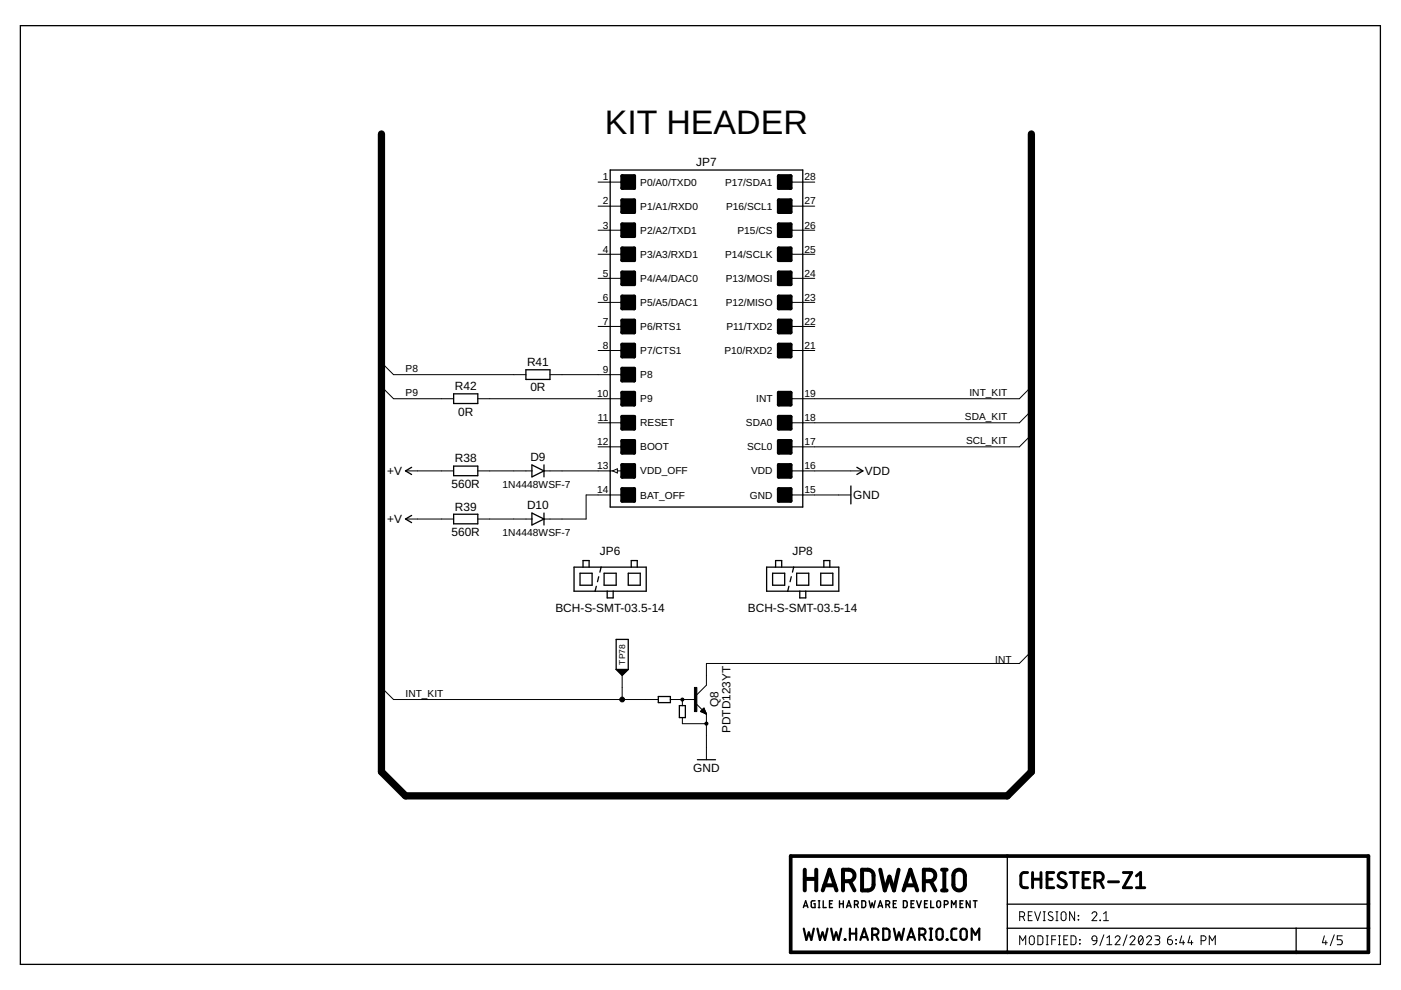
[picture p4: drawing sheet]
<svg xmlns="http://www.w3.org/2000/svg" width="297mm" height="210mm" viewBox="0 0 297 210" stroke-linecap="round" stroke-linejoin="round" font-family="sans-serif">
<g fill="none" stroke="#000" stroke-width=".21">
<path d="M126.8 38.6h5.1M167.6 38.6h5.1M126.8 43.7h5.1M126.8 48.8h5.1M126.8 53.9h5.1M126.8 59h5.1M167.6 43.7h5.1M167.6 48.8h5.1M167.6 53.9h5.1M167.6 59h5.1M80.9 76.9l2.5 2.5h28.1M116.6 79.4h15.3"/>
<path d="M126.8 64.1h5.1M126.8 69.2h5.1M126.8 74.3h5.1M167.6 64.1h5.1M167.6 69.2h5.1M167.6 74.3h5.1M80.9 82l2.5 2.5h12.8M86 99.8h10.2M101.3 99.8h11.5M101.3 84.5h30.6M115.3 99.8h14.6M126.8 89.6h5.1"/>
<path d="M126.8 94.7h5.1M129.9 99.8l1-.4v.9zM130.9 99.8h2.3M167.6 99.8h15.3M218.7 87.1l-2.6 2.5h-48.5M218.7 92.2l-2.6 2.5h-48.5M218.7 82l-2.6 2.5h-48.5M86 110h10.2M101.3 110h11.5M131.9 104.9h-7.6v5.1h-9M167.6 104.9h12.8M218.7 138.1l-2.6 2.6h-66.3v4.6l-2.3 2.3"/>
<path d="M80.9 145.8l2.5 2.5h56.2M131.9 143.2v5.1M142.1 148.3h5.1M144.7 152.1v1.3h5.1M144.7 148.3v1.3M147.5 149.1l2.3 2.3M148.5 150.9l.8-.8 .5 1.3zM148.6 150.8l1.2 .6M148.6 150.7l1.2 .7M148.7 150.7l1.1 .7M148.8 150.6l1 .8M148.9 150.4l.9 1"/>
<path d="M149 150.4l.8 1M149.1 150.3l.7 1.1M149.1 150.2l.7 1.2M149.2 150.2l.6 1.2M149.8 151.4v9.7M216.2 194.4h.5a.52 .52 0 0 0 .5-.6 .52 .52 0 0 0-.5-.5h-.5v1.9M216.8 194.4l.5 .8M218 194.1h.6M218.4 198.6l.3-.2 .5 .2 .1 1.2a.53 .53 0 0 1-.5 .5 .53 .53 0 0 1-.6-.5zM218.8 193.3h-.8v1.9h.8M219.4 193.3l.6 1.9 .6-1.9M220 198.4h.7l.4 .4v1.1l-.4 .4h-.7z"/>
<path d="M221.2 193.3h.4M221.2 195.2h.4M221.4 193.3v1.9M221.8 198.4h.4M222 198.4v1.9M223 199.2h.8M223.2 193.5a.47 .47 0 0 0-.7-.1 .47 .47 0 0 0 0 .7l.6 .3a.47 .47 0 0 1 0 .7 .47 .47 0 0 1-.7 0l-.2-.2M223.8 198.4h-.8v1.9M223.9 193.3h.4M223.9 195.2h.4M224.1 193.3v1.9M224.4 198.4h.4"/>
<path d="M224.6 198.4v1.9M225.1 193.5l.3-.2 .5 .2 .1 1.2a.52 .52 0 0 1-.5 .5 .52 .52 0 0 1-.5-.5zM225.6 199.2h.6M226.4 198.4h-.8v1.9h.8M227.1 198.4h.7l.3 .4v1l-.3 .5h-.7zM227.8 193.3v1.9l-1-1.9v1.9M228.6 194.1l.1 .1zM228.6 194.9l.1 .2zM228.9 199.2l.1 .1zM231.5 193.7a.51 .51 0 0 1 .7-.4 .51 .51 0 0 1 .2 .8l-.9 1.1h1.1M231.6 198.6l.3-.2 .4 .1 .2 .3 .1 .7-1-.2zM232.6 199.5l-.3 .5-.6 .3"/>
<path d="M233.2 195.1l.1 .1zM234 195.2h1M234 193.7l.5-.4v1.9M234 198.2l-.8 2.3M234.7 198.8l.5-.4v1.9M236.4 198.8a.51 .51 0 0 1 .7-.4 .51 .51 0 0 1 .2 .8l-.9 1.1h1.1M239 198.2l-.9 2.3M239.6 198.8a.51 .51 0 0 1 .7-.4 .51 .51 0 0 1 .2 .8l-.9 1.1h1M241.6 198.5l.1-.1a.86 .86 0 0 1 .6 1.4 .45 .45 0 0 1-.4 .5 .45 .45 0 0 1-.5-.5v-.7zM242.3 198.8l-.9 1.1M243.1 198.8a.51 .51 0 0 1 .7-.4 .51 .51 0 0 1 .2 .8l-.9 1.1h1.1M244.9 198.4h.6a.41 .41 0 0 1 .4 .4 .41 .41 0 0 1-.4 .4h-.4"/>
<path d="M245.4 199.2a.53 .53 0 0 1 .5 .6 .53 .53 0 0 1-.5 .5h-.5M247.5 199.2h.7a.53 .53 0 0 1 .4 .6 .53 .53 0 0 1-.6 .5 .53 .53 0 0 1-.5-.5zM248.4 198.4a.83 .83 0 0 0-.9 .8M249.3 199.2l.1 .1zM250.5 198.4l-.4 1.5h1.1M250.9 199.5v.8M252.3 198.4l-.4 1.5h1M252.6 199.5v.8M254.7 199.5h.5a.52 .52 0 0 0 .5-.6 .52 .52 0 0 0-.5-.5h-.5v1.9M280.8 198.4l-.4 1.5h1M281.1 199.5v.8M282.9 198.2l-.9 2.3"/>
<path d="M284.6 198.4h-1.1v.8h.7a.54 .54 0 0 1 .4 .6 .54 .54 0 0 1-.4 .5h-.7M216.2 200.3v-1.9l.6 1.1 .7-1.1v1.9M221.8 200.3h.4M224.4 200.3h.4M228.9 200l.1 .2zM234.7 200.3h1M249.3 200l.1 .2zM256.4 200.3v-1.9l.6 1.1 .7-1.1v1.9"/>
</g>
<g fill="#000" stroke="#000" stroke-width=".21">
<path d="M144.4 148.1h.5v.5h-.5z" fill-rule="evenodd"/>
<path d="M149.5 153.2a.33 .33 0 0 1 .4-.1 .33 .33 0 0 1 .2 .4 .33 .33 0 0 1-.3 .3 .33 .33 0 0 1-.3-.2v-.2h.4h-.4z" fill-rule="evenodd"/>
<circle cx="131.9" cy="148.3" r=".51"/>
</g>
<path d="M80.9 28.4v135.2l5.1 5.1h127.6l5.1-5.1v-135.2" fill="none" stroke="#000" stroke-width="1.5"/>
<g fill="none" stroke="#000" stroke-width=".78">
<path d="M131.9 37.3h2.6v2.6h-2.6zM165.1 37.3h2.5v2.6h-2.5zM131.9 42.4h2.6v2.6h-2.6zM131.9 47.5h2.6v2.6h-2.6zM131.9 52.6h2.6v2.6h-2.6zM131.9 57.7h2.6v2.6h-2.6zM165.1 42.4h2.5v2.6h-2.5zM165.1 47.5h2.5v2.6h-2.5zM165.1 52.6h2.5v2.6h-2.5zM165.1 57.7h2.5v2.6h-2.5zM131.9 62.8h2.6v2.6h-2.6zM131.9 67.9h2.6v2.6h-2.6z"/>
<path d="M131.9 73h2.6v2.6h-2.6zM131.9 78.1h2.6v2.6h-2.6zM165.1 62.8h2.5v2.6h-2.5zM165.1 67.9h2.5v2.6h-2.5zM165.1 73h2.5v2.6h-2.5zM131.9 83.2h2.6v2.6h-2.6zM131.9 88.3h2.6v2.6h-2.6zM131.9 93.5h2.6v2.5h-2.6zM131.9 98.6h2.6v2.5h-2.6zM165.1 83.2h2.5v2.6h-2.5zM165.1 88.3h2.5v2.6h-2.5zM165.1 93.5h2.5v2.5h-2.5z"/>
<path d="M165.1 98.6h2.5v2.5h-2.5zM131.9 103.7h2.6v2.5h-2.6zM165.1 103.7h2.5v2.5h-2.5zM167.6 181.5h122.5v20.4h-122.5z"/>
</g>
<g fill="none" stroke="#000" stroke-width=".28">
<path d="M4.3 5.4h288.4v199.1h-288.4zM129.4 36h40.8v71.5h-40.8zM111.5 78.4h5.1v2.1h-5.1zM87.3 99.1l-1.3 .7 1.3 .8M96.2 98.8h5.1v2.1h-5.1zM96.2 83.5h5.1v2.1h-5.1zM112.8 98.6l2.5 1.2-2.5 1.3zM115.3 98.6v2.5M181.7 99.1l1.2 .7-1.2 .8M87.3 109.3l-1.3 .7 1.3 .8M96.2 109h5.1v2.1h-5.1zM112.8 108.8l2.5 1.2-2.5 1.3z"/>
<path d="M115.3 108.8v2.5M180.4 103v3.8M121.7 120.2h15.3v5.1h-15.3zM123 121.5h2.5v2.6h-2.5zM123.6 120.2v-1.3h1.3v1.3M126.4 124.3l-.2 1M126.9 122.3l-.2 1M127.4 120.2l-.2 1.1M128.1 121.5h2.5v2.6h-2.5zM128.7 125.3v1.5h1.3v-1.5M133.2 121.5h2.5v2.6h-2.5zM133.8 120.2v-1.3h1.3v1.3"/>
<path d="M162.5 120.2h15.3v5.1h-15.3zM163.8 121.5h2.6v2.6h-2.6zM164.4 120.2v-1.3h1.3v1.3M167.3 124.3l-.3 1M167.8 122.3l-.3 1M168.3 120.2l-.3 1.1M168.9 121.5h2.6v2.6h-2.6zM169.6 125.3v1.5h1.2v-1.5M174 121.5h2.6v2.6h-2.6zM174.7 120.2v-1.3h1.2v1.3M130.6 141.9v-6.3h2.6v6.3M130.6 141.9l1.3 1.3 1.3-1.3"/>
<path d="M130.6 141.9h2.6M130.9 142.1h2M131 142.2h1.8M131.1 142.3h1.6M131.3 142.5h1.2M131.4 142.6h1M131.5 142.7h.8M131.7 142.8h.5M131.8 143h.2M139.6 147.7h2.5v1.3h-2.5zM144 149.6h1.3v2.5h-1.3zM147.9 161.1h3.8"/>
<path d="M213.6 181.5v20.4M213.6 191.7h76.5M213.6 196.8h76.5M274.8 196.8v5.1"/>
</g>
<g fill="none" stroke="#000" stroke-width=".85">
<path d="M170.6 184.4v4.4M170.6 186.4h2.5M173.1 184.4v4.4M174.4 188.8l1.5-4.4 1.5 4.4M174.8 187.7h2.2M178.7 186.8a2.21 2.21 0 0 0 2.1-.3 1.22 1.22 0 0 0 .3-1.3 1.22 1.22 0 0 0-1.1-.8h-1.3v4.4M180.2 186.8l1 2M182.8 184.4a2.23 2.23 0 0 1 2 .3l.3 .4 .1 .5v2.3l-.4 .6a2.4 2.4 0 0 1-2 .3zM186.6 184.4l1 4.4 1-2.9 .9 2.9 1-4.4M191.6 188.8l1.4-4.4 1.5 4.4M191.9 187.7h2.2M195.9 186.8a2.19 2.19 0 0 0 2-.3 1.22 1.22 0 0 0 .3-1.3 1.22 1.22 0 0 0-1.1-.8h-1.2v4.4"/>
<path d="M197.3 186.8l1 2M199.7 184.4h1M199.7 188.8h1M200.2 184.4v4.4M202.4 184.8a1.23 1.23 0 0 1 1.4-.3 1.23 1.23 0 0 1 .8 1.1v2a1.22 1.22 0 0 1-1.2 1.2 1.22 1.22 0 0 1-1.3-1.2l.1-2.3z"/>
</g>
<g fill="none" stroke="#000" stroke-width=".3">
<path d="M170.3 192.4l.5-1.4 .5 1.4M170.5 192.1h.7M172.8 191h-.6l-.2 .2v.9l.2 .3h.6v-.8h-.2M173.5 192.4h.3M173.5 191h.3M173.7 191v1.4M174.5 191v1.4h.7M175.9 191.6h.4M176.5 191h-.6v1.4h.6M178 191.6h.8M178 191v1.4M178.8 191v1.4"/>
<path d="M179.5 192.4l.5-1.4 .5 1.4M179.6 192.1h.7M181.2 191.8h.4a.4 .4 0 0 0 .4-.4 .4 .4 0 0 0-.4-.4h-.4v1.4M181.7 191.8l.3 .6M182.7 191h.6l.2 .2v1l-.2 .2h-.6zM184.3 191l.3 1.4 .3-.9 .3 .9 .4-1.4M186.2 192.4l.4-1.4 .5 1.4M186.3 192.1h.7M187.8 191.8h.4a.4 .4 0 0 0 .4-.4 .4 .4 0 0 0-.4-.4h-.4v1.4M188.3 191.8l.3 .6M189.4 191.6h.5M190.1 191h-.7v1.4h.7"/>
<path d="M191.5 191h.6l.2 .2v.8l-.2 .4h-.6zM193.2 191.6h.5M193.8 191h-.6v1.4h.6M194.4 191l.4 1.4 .5-1.4M196 191.6h.5M196.7 191h-.7v1.4h.7M197.3 191v1.4h.7M198.7 191.1h.6l.1 .9a.4 .4 0 0 1-.4 .4 .4 .4 0 0 1-.4-.4zM200.2 191.8h.4a.4 .4 0 0 0 .4-.4 .4 .4 0 0 0-.4-.4h-.4v1.4M201.7 192.4v-1.4l.5 .8 .5-.8v1.4M203.6 191.6h.4M204.2 191h-.6v1.4h.6"/>
<path d="M205.7 191v1.4l-.8-1.4v1.4M206.4 191h.8M206.8 191v1.4"/>
</g>
<g fill="none" stroke="#000" stroke-width=".47">
<path d="M170.4 196.9l.6 2.4 .5-1.6 .5 1.6 .6-2.4M173.3 196.9l.5 2.4 .6-1.6 .5 1.6 .6-2.4M176.2 196.9l.5 2.4 .6-1.6 .5 1.6 .6-2.4M179.1 199.2l.1 .1zM180.2 196.9v2.4M180.2 198h1.3M181.5 196.9v2.4M182.4 199.3l.8-2.4 .8 2.4M182.6 198.7h1.2M184.9 198.2h.7a.66 .66 0 0 0 .6-.7 .66 .66 0 0 0-.6-.6h-.7v2.4M185.7 198.2l.5 1.1M187.3 196.9h.8l.4 .2 .1 .4-.1 1.5a1.18 1.18 0 0 1-1.2 .3z"/>
<path d="M189.5 196.9l.6 2.4 .5-1.6 .5 1.6 .6-2.4M192.4 199.3l.8-2.4 .8 2.4M192.6 198.7h1.2M194.9 198.2h.7a.66 .66 0 0 0 .6-.7 .66 .66 0 0 0-.6-.6h-.7v2.4M195.7 198.2l.5 1.1M197.1 199.3h.5M197.1 196.9h.5M197.4 196.9v2.4M198.7 197.1a.67 .67 0 0 1 .7-.2 .67 .67 0 0 1 .5 .6v1.1a.67 .67 0 0 1-.7 .7 .67 .67 0 0 1-.7-.7zM200.7 199.2l.2 .1zM202.8 196.9h-.7l-.4 .5 .1 1.7 .3 .2h.7M203.8 197.1a.67 .67 0 0 1 .7-.2 .67 .67 0 0 1 .5 .6v1.1a.67 .67 0 0 1-.7 .7 .67 .67 0 0 1-.7-.7z"/>
<path d="M206 199.3v-2.4l.8 1.3 .8-1.3v2.4"/>
</g>
<g fill="none" stroke="#000" stroke-width=".61">
<path d="M217.9 185h-1l-.3 .3-.2 .4v1.8l.2 .4 .3 .3h1M218.9 185v3.2M218.9 186.4h1.8M220.7 185v3.2M222 186.4h1.1M223.4 185h-1.4v3.2h1.4M225.9 185.3a.82 .82 0 0 0-1.2-.2 .82 .82 0 0 0-.1 1.1l1.1 .7a.77 .77 0 0 1 .2 1.1 .77 .77 0 0 1-1.1 .1l-.5-.3M226.9 185h1.7M227.8 185v3.2M229.6 186.4h1.1M231.1 185h-1.5v3.2h1.5M232.1 186.8a1.65 1.65 0 0 0 1.6-.3 .88 .88 0 0 0 .2-1 .88 .88 0 0 0-.9-.5h-.9v3.2"/>
<path d="M233.2 186.8l.7 1.4M235 187h2.2M238.2 185h1.7l-1.7 3.2h1.7M240.9 188.2h1.8M240.9 185.7l.9-.7v3.2"/>
</g>
<g fill="#000" stroke="#000" stroke-width=".21">
<path d="M131.9 37.3h2.6v2.6h-2.6zM165.1 37.3h2.5v2.6h-2.5zM131.9 42.4h2.6v2.6h-2.6zM131.9 47.5h2.6v2.6h-2.6zM131.9 52.6h2.6v2.6h-2.6zM131.9 57.7h2.6v2.6h-2.6zM165.1 42.4h2.5v2.6h-2.5zM165.1 47.5h2.5v2.6h-2.5zM165.1 52.6h2.5v2.6h-2.5zM165.1 57.7h2.5v2.6h-2.5zM131.9 62.8h2.6v2.6h-2.6zM131.9 67.9h2.6v2.6h-2.6z"/>
<path d="M131.9 73h2.6v2.6h-2.6zM131.9 78.2h2.6v2.5h-2.6zM165.1 62.8h2.5v2.6h-2.5zM165.1 67.9h2.5v2.6h-2.5zM165.1 73h2.5v2.6h-2.5zM131.9 83.3h2.6v2.5h-2.6zM131.9 88.4h2.6v2.5h-2.6zM131.9 93.5h2.6v2.5h-2.6zM131.9 98.6h2.6v2.5h-2.6zM165.1 83.3h2.5v2.5h-2.5zM165.1 88.4h2.5v2.5h-2.5zM165.1 93.5h2.5v2.5h-2.5z"/>
<path d="M165.1 98.6h2.5v2.5h-2.5zM131.9 103.7h2.6v2.5h-2.6zM165.1 103.7h2.5v2.5h-2.5zM147.2 145.8h.5v5.1h-.5z"/>
</g>
<text font-size="7.2" x="128.2" y="28.4">KIT HEADER</text>
<g font-size="2.5">
<text x="147.6" y="35.3">JP7</text>
<text x="111.7" y="77.6">R41</text>
<text x="96.4" y="82.7">R42</text>
<text x="112.4" y="83">0R</text>
<text x="97.1" y="88.1">0R</text>
<text x="82.1" y="100.7">+V</text>
<text x="96.4" y="98.1">R38</text>
<text x="112.4" y="97.8">D9</text>
<text x="183.4" y="100.6">VDD</text>
<text x="95.7" y="103.4">560R</text>
<text x="180.9" y="105.7">GND</text>
<text x="82.1" y="110.9">+V</text>
<text x="95.7" y="113.6">560R</text>
<text x="96.4" y="108.3">R39</text>
<text x="111.7" y="108">D10</text>
<text x="127.2" y="117.7">JP6</text>
<text x="168" y="117.7">JP8</text>
<text x="117.7" y="129.7">BCH-S-SMT-03.5-14</text>
<text x="158.6" y="129.7">BCH-S-SMT-03.5-14</text>
<text x="152.3" y="150" transform="rotate(-90 152.3 150)">Q8</text>
<text x="154.9" y="155.4" transform="rotate(-90 154.9 155.4)">PDTD123YT</text>
<text x="147" y="163.6">GND</text>
</g>
<g font-size="2.2">
<text x="127.8" y="38.2">1</text>
<text x="135.7" y="39.4">P0/A0/TXD0</text>
<text x="153.7" y="39.4">P17/SDA1</text>
<text x="170.6" y="38.2">28</text>
<text x="127.8" y="43.3">2</text>
<text x="135.7" y="44.5">P1/A1/RXD0</text>
<text x="154" y="44.5">P16/SCL1</text>
<text x="170.6" y="43.3">27</text>
<text x="127.8" y="48.5">3</text>
<text x="127.8" y="53.6">4</text>
<text x="135.7" y="49.6">P2/A2/TXD1</text>
<text x="156.4" y="49.6">P15/CS</text>
<text x="170.6" y="48.5">26</text>
<text x="170.6" y="53.6">25</text>
<text x="127.8" y="58.7">5</text>
<text x="135.7" y="54.7">P3/A3/RXD1</text>
<text x="135.7" y="59.8">P4/A4/DAC0</text>
<text x="153.7" y="54.7">P14/SCLK</text>
<text x="153.9" y="59.8">P13/MOSI</text>
<text x="170.6" y="58.7">24</text>
<text x="127.8" y="63.8">6</text>
<text x="135.7" y="64.9">P5/A5/DAC1</text>
<text x="153.9" y="64.9">P12/MISO</text>
<text x="170.6" y="63.8">23</text>
<text x="127.8" y="68.9">7</text>
<text x="135.7" y="70">P6/RTS1</text>
<text x="154" y="70">P11/TXD2</text>
<text x="170.6" y="68.9">22</text>
<text x="127.8" y="74">8</text>
<text x="135.7" y="75.1">P7/CTS1</text>
<text x="153.6" y="75.1">P10/RXD2</text>
<text x="170.6" y="74">21</text>
<text x="86" y="78.9">P8</text>
<text x="127.8" y="79.1">9</text>
<text x="135.7" y="80.2">P8</text>
<text x="86" y="84">P9</text>
<text x="126.6" y="84.2">10</text>
<text x="126.8" y="89.3">11</text>
<text x="135.7" y="85.3">P9</text>
<text x="160.3" y="85.3">INT</text>
<text x="170.6" y="84.2">19</text>
<text x="170.6" y="89.3">18</text>
<text x="204.6" y="89.1">SDA_KIT</text>
<text x="205.6" y="84">INT_KIT</text>
<text x="126.6" y="94.4">12</text>
<text x="135.7" y="90.4">RESET</text>
<text x="135.7" y="95.5">BOOT</text>
<text x="158.2" y="90.4">SDA0</text>
<text x="158.4" y="95.5">SCL0</text>
<text x="170.6" y="94.4">17</text>
<text x="204.8" y="94.2">SCL_KIT</text>
<text x="126.6" y="99.5">13</text>
<text x="135.7" y="100.6">VDD_OFF</text>
<text x="159.2" y="100.6">VDD</text>
<text x="170.6" y="99.5">16</text>
<text x="106.6" y="103.4">1N4448WSF-7</text>
<text x="126.6" y="104.6">14</text>
<text x="135.7" y="105.7">BAT_OFF</text>
<text x="159" y="105.7">GND</text>
<text x="170.6" y="104.6">15</text>
<text x="106.6" y="113.6">1N4448WSF-7</text>
<text x="211" y="140.7">INT</text>
<text x="86" y="147.8">INT_KIT</text>
</g>
<text font-size="1.8" x="132.6" y="140.9" transform="rotate(-90 132.6 140.9)">TP78</text>
</svg>
